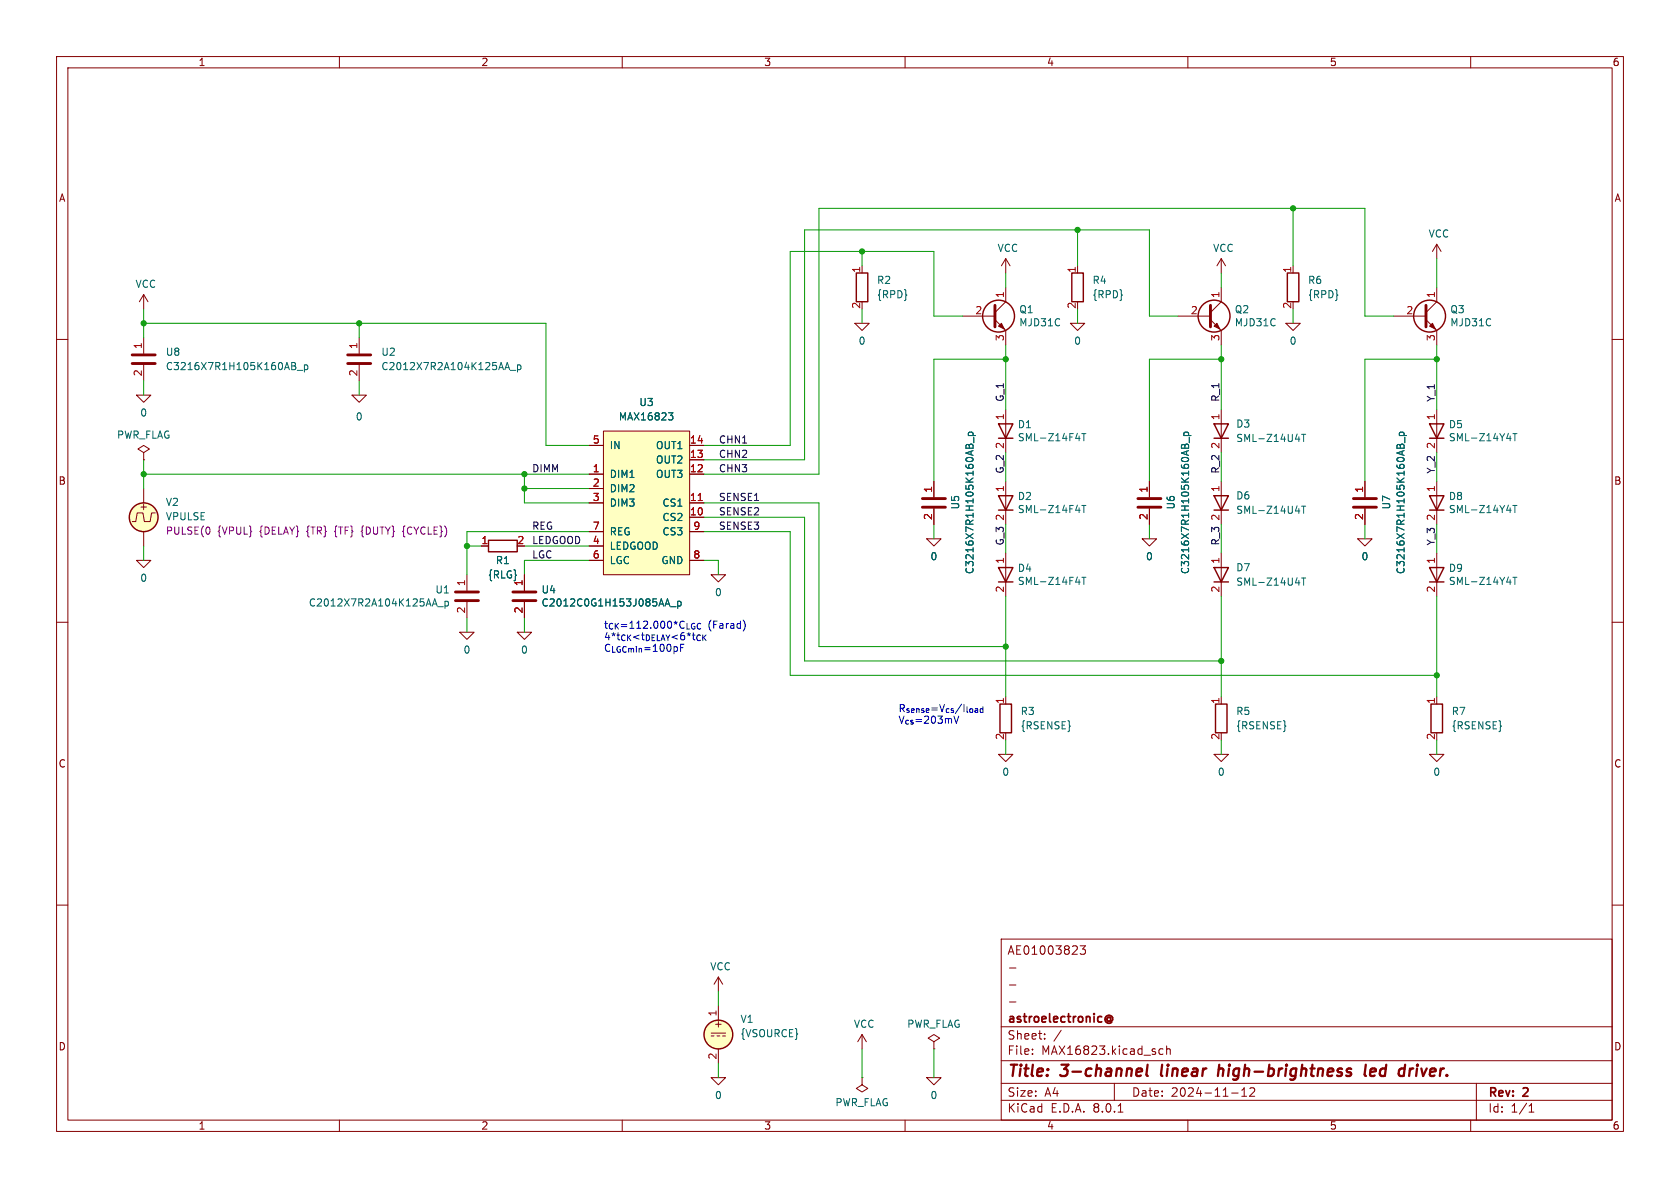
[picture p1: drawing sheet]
<svg xmlns="http://www.w3.org/2000/svg" width="297mm" height="210mm" viewBox="0 0 297 210" stroke-linecap="round" stroke-linejoin="round" font-family="sans-serif">
<g fill="none" stroke="#840000" stroke-width=".18">
<path d="M10 10h277v190h-277zM12 12h273v186h-273zM60 10v2M110 10v2M160 10v2M210 10v2M260 10v2M10 60h2M25.4 52.1v2.5M25.4 59.7v2.8M25.4 52.1l-.8 1.2M25.4 52.1l.8 1.2"/>
<path d="M63.5 59.7v2.8M151.1 57.2h2.6l-1.3 1.2zM152.4 47v1.3M170.2 55.9h5.7M175.9 56.5l1.9 1.9v2.6M177.8 45.7l-.8 1.3M177.8 45.7v2.6M177.8 50.8v2.5l-1.9 1.9M177.8 45.7l.8 1.3M189.2 57.2h2.6l-1.3 1.2zM190.5 47v1.3M208.3 55.9h5.7"/>
<path d="M214 56.5l1.9 1.9v2.6M215.9 50.8v2.5l-1.9 1.9M215.9 45.7v2.6M215.9 45.7l-.8 1.3M215.9 45.7l.8 1.3M227.3 57.2h2.6l-1.3 1.2zM228.6 47v1.3M246.4 55.9h5.7M252.1 56.5l1.9 1.9v2.6M254 43.2v2.5M254 50.8v2.5l-1.9 1.9M254 43.2l-.8 1.3"/>
<path d="M254 43.2l.8 1.3M285 60h2M24.1 69.9h2.6l-1.3 1.2zM25.4 64.5v2.8M62.2 69.9h2.6l-1.3 1.2zM63.5 64.5v2.8M177.8 72.4v7.6M215.9 72.4v7.6M254 72.4v7.6M24.1 99.1h2.6l-1.3 1.2zM25.4 80l1-.6-1-.7-1 .7 1 .6v1.3M25.4 81.3h.1"/>
<path d="M25.4 86.4v2.5M25.4 94v2.5M27.4 90.7h-.6l-.3 1.5h-1l-.2-1.5h-1l-.3 1.5h-.6M85.1 96.5h1.3M163.8 95.3h2.6l-1.3 1.2zM165.1 85.1v2.8M165.1 89.9v2.8M177.8 85.1v7.6M177.8 97.8v7.6M201.9 95.3h2.6l-1.3 1.2zM203.2 85.1v2.8M203.2 89.9v2.8"/>
<path d="M215.9 85.1v7.6M215.9 97.8v7.6M240 95.3h2.6l-1.3 1.2zM241.3 85.1v2.8M241.3 89.9v2.8M254 85.1v7.6M254 97.8v7.6M10 110h2M81.3 111.8h2.5l-1.3 1.2zM82.5 101.6v2.8M82.5 106.4v2.8M91.4 111.8h2.6l-1.3 1.2z"/>
<path d="M92.7 101.6v2.8M92.7 106.4v2.8M125.7 101.6h2.6l-1.3 1.3zM285 110h2M176.5 133.4h2.6l-1.3 1.2zM177.8 123.2v1.3M214.6 133.4h2.6l-1.3 1.2zM215.9 123.2v1.3M252.7 133.4h2.6l-1.3 1.2zM254 123.2v1.3M10 160h2M285 160h2"/>
<path d="M127 172.7l-.8 1.3M127 172.7v2.6M127 177.8v2.5M127 172.7l.8 1.3M177 166h108v32h-108zM178.5 177.1h1.1M178.5 174.1h1.1M178.5 171.1h1.1M191 167.2h.9l-.5 .6 .4 .1v.7l-.2 .1h-.4l-.2-.1M60 198v2M110 198v2M125.7 190.5h2.6l-1.3 1.3z"/>
<path d="M125.7 182.6h2.6M125.7 183.1h.5M126.7 183.1h.6M127 185.4v2.6M127.8 183.1h.5M152.4 190.5v1.3l1 .6-1 .6-1-.6 1-.6M152.4 190.5h.1M152.4 182.9l-.8 1.3M152.4 182.9v2.5M152.4 182.9l.8 1.3M160 198v2M163.8 190.5h2.6l-1.3 1.3z"/>
<path d="M165.1 184.2l1-.7-1-.6-1 .6 1 .7v1.2M165.1 185.4h.1M177 194.5h108M177 191.5h108M177 187.5h108M177 181.5h108M182.5 186.3v.1M182.5 185.5v.1M184.7 183.6v.1M184.7 182.8v.1M187.6 182.1l-1.3 2M197 191.5v3"/>
<path d="M197.7 196.6h.8M205.6 185.5l-.4-.1-.3 .3v.4l.1 .2h.6M206.2 185.5l.3-.1 .3 .1 .1 .9M206.2 184.9v1.5M210 198v2M217.7 193.2h1.2M219.5 193.8h.9M219.5 192.7l.5-.4v1.5M221.7 192.4v.5l-.8 .9h.9M260 198v2M261 191.5v6.5M270.3 196.6h.9"/>
<path d="M270.3 195.5l.4-.4v1.5"/>
</g>
<path d="M201.8 189l.1 .4-1 .1M202.9 188.2l-.2 1.7 .2 .3M205.5 188.2l-.2 1.9M215.6 188.2l-.3 2M216.2 189a.57 .57 0 0 0-.8 .1M216.3 189.2l-.1 1M241.5 188.2l-.3 1.7 .3 .3M243 188.9l-.6 .1-.2 .9 .2 .3 .6-.1M243.2 189.4l-1 .1M249.3 188.9l-.2 1.3M249.8 188.9l-.3 .1-.3 .3" fill="none" stroke="#840000" stroke-width=".4"/>
<path d="M195.6 179.7a.61 .61 0 0 1 .9-.1 .61 .61 0 0 1 0 .9l-.2-.1M196.3 180a.36 .36 0 0 0-.5-.1 .36 .36 0 0 0 0 .6 .36 .36 0 0 0 .5-.1M196.3 179.8v.6M195.6 180.7a.69 .69 0 0 0 1 0" fill="none" stroke="#840000" stroke-width=".3"/>
<g fill="none" stroke="#840000" stroke-width=".25">
<path d="M151.4 48.3h2v5h-2zM189.5 48.3h2v5h-2zM227.6 48.3h2v5h-2zM176.5 74.9h2.6l-1.3 2.6zM176.5 77.5h2.6M214.6 74.9h2.6l-1.3 2.6zM214.6 77.5h2.6M252.7 74.9h2.6l-1.3 2.6zM252.7 77.5h2.6M86.4 95.5h5v2h-5zM176.5 87.6h2.6l-1.3 2.6zM176.5 90.2h2.6"/>
<path d="M214.6 87.6h2.6l-1.3 2.6zM214.6 90.2h2.6M252.7 87.6h2.6l-1.3 2.6zM252.7 90.2h2.6M176.5 100.3h2.6l-1.3 2.6zM176.5 102.9h2.6M214.6 100.3h2.6l-1.3 2.6zM214.6 102.9h2.6M252.7 100.3h2.6l-1.3 2.6zM252.7 102.9h2.6M176.8 124.5h2v5h-2zM214.9 124.5h2v5h-2z"/>
<path d="M253 124.5h2v5h-2z"/>
<circle cx="176.5" cy="55.9" r="2.82"/>
<circle cx="214.6" cy="55.9" r="2.82"/>
<circle cx="252.7" cy="55.9" r="2.82"/>
<circle cx="25.4" cy="91.4" r="2.54"/>
<circle cx="127" cy="182.9" r="2.54"/>
</g>
<g fill="none" stroke="#006464" stroke-width=".18">
<path d="M52 64.1l.2 .2-.2 .4 .3 .2-.1 .3-.1 .1M52.5 65.5h1M53.8 64.5v1.3M53.8 64.6l.4-.1 .2 .2-.1 .6h-.5M89.7 64.1l.4 1.2M90.2 65.5h1M91.5 64.6l.4-.1 .2 .2-.1 .6h-.5M91.5 64.5v1.3M171.2 77h1.3M171.2 77v-.4l.2-.2 .6 .1v.5M172 78.7l-.1-.1-.3-.1-.2 .3-.3-.2-.3 .2M172.2 77.3v1"/>
<path d="M190.2 77.5h.7M191.3 76.7h.7M191.6 76.7v1.2M209.3 77h1.3M209.3 77v-.4l.2-.2 .6 .1v.5M210.1 78.7l-.1-.1-.3-.1-.2 .3-.3-.2-.3 .2M210.3 77.3v1M229 77.6h.8M230.1 76.8h.7M230.5 76.8v1.2M247.4 77h1.3M247.4 77v-.4l.2-.2 .6 .1v.5"/>
<path d="M248.2 78.7l-.1-.1-.3-.1-.2 .3-.3-.2-.3 .2M248.4 77.3v1M267.5 76.7h.7M267.8 76.7v1.2M190.2 90.2h.7M191.3 89.4h.7M191.6 89.4v1.2M229 90.3h.8M230.1 89.5h.7M230.5 89.5v1.2M267.5 89.4h.7M267.8 89.4v1.2"/>
<path d="M76.9 105.9l.4 1.2M77.4 107.3h1M78.7 106.3v1.3M78.7 106.3h.3l.3 .2-.1 .6h-.5M118 105.9l.4 1.2M118.5 107.3h1M119.8 106.3h.4l.2 .2-.1 .6h-.5M119.8 106.3v1.3M190.2 102.9h.7M191.3 102.1h.7M191.6 102.1v1.2M229 103h.8"/>
<path d="M230.1 102.2h.7M230.5 102.2v1.2M267.5 102.1h.7M267.8 102.1v1.2"/>
</g>
<g fill="none" stroke="#840000" stroke-width=".51">
<path d="M175.9 54v3.8M214 54v3.8M252.1 54v3.8M23.4 64.3h4M23.4 62.7h4M61.5 64.3h4M61.5 62.7h4M163.1 89.7h4M163.1 88.1h4M201.2 89.7h4M201.2 88.1h4M239.3 89.7h4"/>
<path d="M239.3 88.1h4M80.5 106.2h4.1M80.5 104.6h4.1M90.7 106.2h4M90.7 104.6h4"/>
</g>
<g fill="#ffffc2" stroke="#ffffc2" stroke-width=".18">
<circle cx="25.4" cy="91.4" r="2.54"/>
<circle cx="127" cy="182.9" r="2.54"/>
</g>
<path d="M64 93.8l-.1 .1 .1 .2M71.5 93l-.1 .2v.6l-.2 .1 .2 .2v.6l.1 .2" fill="none" stroke="#840084" stroke-width=".18"/>
<g fill="#840000" stroke="#840000" stroke-width=".18">
<path d="M214.6 57.7l.5-.5 .5 1z"/>
<path d="M176.5 57.7l.5-.5 .5 1z"/>
<path d="M252.7 57.7l.5-.5 .5 1z"/>
</g>
<path d="M106.7 76.2h15.2v25.4h-15.2z" fill="#ffffc2"/>
<g fill="none" stroke="#840000" stroke-width=".18">
<path d="M104.1 78.7h2.6M106.7 76.2h15.2v25.4h-15.2zM121.9 78.7h2.6M85.1 96.5h1.3M104.1 83.8h2.6M104.1 88.9h2.6M104.1 86.4h2.6M104.1 96.5h2.6M104.1 99.1h2.6M104.1 94h2.6M121.9 83.8h2.6M121.9 91.4h2.6"/>
<path d="M121.9 88.9h2.6M121.9 81.3h2.6M121.9 99.1h2.6M121.9 94h2.6M165.1 85.1v2.8M165.1 89.9v2.8M203.2 85.1v2.8M203.2 89.9v2.8M241.3 85.1v2.8M241.3 89.9v2.8M92.7 101.6v2.8M92.7 106.4v2.8"/>
</g>
<path d="M123.4 88.5h.8" fill="none" stroke="#a90000" stroke-width=".18"/>
<g fill="none" stroke="#006464" stroke-width=".18">
<path d="M118.2 73h.8l-.5 .5 .4 .1 .1 .4-.3 .2h-.3M171.2 77h1.3M171.2 77v-.4l.2-.2 .6 .1v.5M172 78.7l-.1-.1-.3-.1-.2 .3-.3-.2-.3 .2M172.2 77.3v1M209.3 77h1.3M209.3 77v-.4l.2-.2 .6 .1v.5M210.1 78.7l-.1-.1-.3-.1-.2 .3-.3-.2-.3 .2M210.3 77.3v1M247.4 77h1.3M247.4 77v-.4l.2-.2 .6 .1v.5M248.2 78.7l-.1-.1-.3-.1-.2 .3-.3-.2-.3 .2"/>
<path d="M248.4 77.3v1M118 105.9l.4 1.2M118.5 107.3h1M119.8 106.3v1.3M119.8 106.3h.4l.2 .2-.1 .6h-.5"/>
</g>
<path d="M131.4 109.6a1.46 1.46 0 0 1 0 2" fill="none" stroke="#0000c2" stroke-width=".18"/>
<g fill="none" stroke="#009600" stroke-width=".18">
<path d="M228.6 36.8v10.2M25.4 54.6v5.1M25.4 57.2h71.1v21.5h7.6M63.5 57.2v2.5M152.4 44.5v2.5M152.4 54.6v2.6M170.2 55.9h-5.1v-11.4h-25.4v34.2h-15.2M177.8 48.3v2.5M190.5 40.6v6.4M190.5 54.6v2.6M208.3 55.9h-5.1v-15.3h-61v40.7h-17.7M215.9 48.3v2.5"/>
<path d="M228.6 54.6v2.6M246.4 55.9h-5.1v-19.1h-96.5v47h-20.3M254 45.7v5.1M25.4 67.3v2.6M63.5 67.3v2.6M177.8 63.5h-12.7v21.6M177.8 61v11.4M215.9 63.5h-12.7v21.6M215.9 61v11.4M254 61v11.4M254 63.5h-12.7v21.6M25.4 81.3v5.1"/>
<path d="M25.4 96.5v2.6M25.4 83.8h78.7M82.5 96.5h2.6M92.7 83.8v5.1h11.4M92.7 96.5h11.4M92.7 86.4h11.4M104.1 99.1h-11.4v2.5M104.1 94h-21.6v7.6M124.5 94h15.2v25.4h114.3M124.5 91.4h17.7v25.4h73.7M124.5 88.9h20.3v25.4h33M124.5 99.1h2.5v2.5"/>
<path d="M165.1 92.7v2.6M177.8 80v5.1M177.8 92.7v5.1M203.2 92.7v2.6M215.9 80v5.1M215.9 92.7v5.1M241.3 92.7v2.6M254 80v5.1M254 92.7v5.1M82.5 109.2v2.6M92.7 109.2v2.6M177.8 105.4v17.8"/>
<path d="M215.9 105.4v17.8M254 105.4v17.8M177.8 130.8v2.6M215.9 130.8v2.6M254 130.8v2.6M127 175.3v2.5M127 188v2.5M152.4 185.4v5.1M165.1 185.4v5.1"/>
</g>
<g fill="#009600" stroke="#009600" stroke-width=".18">
<circle cx="25.4" cy="83.8" r=".46"/>
<circle cx="63.5" cy="57.2" r=".46"/>
<circle cx="25.4" cy="57.2" r=".46"/>
<circle cx="254" cy="119.4" r=".46"/>
<circle cx="215.9" cy="116.8" r=".46"/>
<circle cx="215.9" cy="63.5" r=".46"/>
<circle cx="254" cy="63.5" r=".46"/>
<circle cx="228.6" cy="36.8" r=".46"/>
<circle cx="152.4" cy="44.5" r=".46"/>
<circle cx="190.5" cy="40.6" r=".46"/>
<circle cx="177.8" cy="63.5" r=".46"/>
<circle cx="177.8" cy="114.3" r=".46"/>
<circle cx="82.5" cy="96.5" r=".46"/>
<circle cx="92.7" cy="83.8" r=".46"/>
<circle cx="92.7" cy="86.4" r=".46"/>
</g>
<g font-size="2.8" fill="#840000">
<text x="178" y="190.9">Title:</text>
<text x="187.7" y="190.9">3-channel</text>
<text x="206.1" y="190.9">linear</text>
<text x="217" y="190.9">high-brightness</text>
<text x="243.7" y="190.9">led</text>
<text x="250.6" y="190.9">driver.</text>
</g>
<g font-size="2.1" fill="#840000">
<text x="178" y="169">AE01003823</text>
<text x="178" y="184">Sheet:</text>
<text x="178" y="181.2">astroelectronic@</text>
<text x="178" y="186.7">File:</text>
<text x="184.1" y="186.7">MAX16823.kicad_sch</text>
<text x="178" y="196.9">KiCad</text>
<text x="178" y="194.1">Size:</text>
<text x="184.7" y="194.1">A4</text>
<text x="185.7" y="196.9">E.D.A.</text>
<text x="193.3" y="196.9">8.0.1</text>
<text x="200" y="194.1">Date:</text>
<text x="207" y="194.1">2024-11-12</text>
<text x="263" y="194.3">Rev:</text>
<text x="263" y="196.9">Id:</text>
<text x="267.1" y="196.9">1/1</text>
<text x="269.4" y="194.3">2</text>
</g>
<g font-size="1.8" fill="#840000">
<text x="35" y="11.9">1</text>
<text x="85" y="11.9">2</text>
<text x="135" y="11.9">3</text>
<text x="185" y="11.9">4</text>
<text x="235" y="11.9">5</text>
<text x="285" y="11.9">6</text>
<text x="10.3" y="35.9">A</text>
<text x="285.3" y="35.9">A</text>
<text x="10.3" y="85.9">B</text>
<text x="285.3" y="85.9">B</text>
<text x="24.5" y="90.4">+</text>
<text x="10.3" y="135.9">C</text>
<text x="285.3" y="135.9">C</text>
<text x="10.3" y="185.9">D</text>
<text x="126.1" y="181.8">+</text>
<text x="285.3" y="185.9">D</text>
<text x="35" y="199.9">1</text>
<text x="85" y="199.9">2</text>
<text x="135" y="199.9">3</text>
<text x="185" y="199.9">4</text>
<text x="235" y="199.9">5</text>
<text x="285" y="199.9">6</text>
</g>
<g font-size="1.8" fill="#006464">
<text x="176.3" y="44.7">VCC</text>
<text x="214.4" y="44.7">VCC</text>
<text x="252.5" y="42.2">VCC</text>
<text x="23.9" y="51.1">VCC</text>
<text x="154.9" y="50.4">R2</text>
<text x="154.9" y="52.9">{RPD}</text>
<text x="193" y="50.4">R4</text>
<text x="193" y="52.9">{RPD}</text>
<text x="231.1" y="50.4">R6</text>
<text x="231.1" y="52.9">{RPD}</text>
<text x="180.1" y="55.6">Q1</text>
<text x="180.1" y="57.9">MJD31C</text>
<text x="218.2" y="55.6">Q2</text>
<text x="218.2" y="57.9">MJD31C</text>
<text x="256.3" y="55.6">Q3</text>
<text x="256.3" y="57.9">MJD31C</text>
<text x="29.2" y="63.1">U8</text>
<text x="29.2" y="65.6">C3216X7R1H105K160AB_p</text>
<text x="67.3" y="65.6">C2012X7R2A104K125AA_p</text>
<text x="67.3" y="63.1">U2</text>
<text x="151.7" y="61.1">0</text>
<text x="189.8" y="61.1">0</text>
<text x="227.9" y="61.1">0</text>
<text x="112.9" y="72">U3</text>
<text x="20.6" y="77.7">PWR_FLAG</text>
<text x="24.7" y="73.8">0</text>
<text x="62.8" y="74.5">0</text>
<text x="109.3" y="74.5">MAX16823</text>
<text x="179.8" y="75.9">D1</text>
<text x="218.4" y="75.8">D3</text>
<text x="256" y="75.9">D5</text>
<text x="107.7" y="79.6">IN</text>
<text x="115.9" y="82.1">OUT2</text>
<text x="115.9" y="79.6">OUT1</text>
<text x="179.8" y="78.2">SML-Z14F4T</text>
<text x="218.4" y="78.3">SML-Z14U4T</text>
<text x="256" y="78.2">SML-Z14Y4T</text>
<text x="29.2" y="89.6">V2</text>
<text x="107.7" y="84.7">DIM1</text>
<text x="107.7" y="87.2">DIM2</text>
<text x="107.7" y="89.8">DIM3</text>
<text x="115.9" y="84.7">OUT3</text>
<text x="117" y="89.8">CS1</text>
<text x="179.8" y="88.6">D2</text>
<text x="218.4" y="88.5">D6</text>
<text x="256" y="88.6">D8</text>
<text x="29.2" y="92.2">VPULSE</text>
<text x="107.7" y="94.8">REG</text>
<text x="117" y="92.3">CS2</text>
<text x="117" y="94.8">CS3</text>
<text x="169.8" y="90.2" transform="rotate(-90 169.8 90.2)">U5</text>
<text x="179.8" y="90.9">SML-Z14F4T</text>
<text x="207.9" y="90.2" transform="rotate(-90 207.9 90.2)">U6</text>
<text x="218.4" y="91">SML-Z14U4T</text>
<text x="246" y="90.2" transform="rotate(-90 246 90.2)">U7</text>
<text x="256" y="90.9">SML-Z14Y4T</text>
<text x="87.6" y="99.9">R1</text>
<text x="107.7" y="97.4">LEDGOOD</text>
<text x="107.7" y="99.9">LGC</text>
<text x="116.8" y="99.9">GND</text>
<text x="164.4" y="99.2">0</text>
<text x="172.3" y="101.6" transform="rotate(-90 172.3 101.6)">C3216X7R1H105K160AB_p</text>
<text x="179.8" y="101.3">D4</text>
<text x="202.5" y="99.2">0</text>
<text x="210.4" y="101.6" transform="rotate(-90 210.4 101.6)">C3216X7R1H105K160AB_p</text>
<text x="218.4" y="101.2">D7</text>
<text x="240.6" y="99.2">0</text>
<text x="248.5" y="101.6" transform="rotate(-90 248.5 101.6)">C3216X7R1H105K160AB_p</text>
<text x="256" y="101.3">D9</text>
<text x="24.7" y="103">0</text>
<text x="54.5" y="107.4">C2012X7R2A104K125AA_p</text>
<text x="76.9" y="105.1">U1</text>
<text x="86.2" y="102.5">{RLG}</text>
<text x="95.6" y="107.4">C2012C0G1H153J085AA_p</text>
<text x="95.6" y="105.1">U4</text>
<text x="126.3" y="105.6">0</text>
<text x="179.8" y="103.6">SML-Z14F4T</text>
<text x="218.4" y="103.7">SML-Z14U4T</text>
<text x="256" y="103.6">SML-Z14Y4T</text>
<text x="81.8" y="115.7">0</text>
<text x="92" y="115.7">0</text>
<text x="180.3" y="126.6">R3</text>
<text x="180.3" y="129.1">{RSENSE}</text>
<text x="218.4" y="126.6">R5</text>
<text x="218.4" y="129.1">{RSENSE}</text>
<text x="256.6" y="126.6">R7</text>
<text x="256.6" y="129.1">{RSENSE}</text>
<text x="177.1" y="137.3">0</text>
<text x="215.2" y="137.3">0</text>
<text x="253.3" y="137.3">0</text>
<text x="125.5" y="171.7">VCC</text>
<text x="130.8" y="181">V1</text>
<text x="130.8" y="183.6">{VSOURCE}</text>
<text x="150.9" y="181.9">VCC</text>
<text x="160.3" y="181.9">PWR_FLAG</text>
<text x="126.3" y="194.5">0</text>
<text x="147.6" y="195.8">PWR_FLAG</text>
<text x="164.4" y="194.5">0</text>
</g>
<g font-size="1.8" fill="#a90000">
<text x="152.1" y="48.3" transform="rotate(-90 152.1 48.3)">1</text>
<text x="177.5" y="52.8" transform="rotate(-90 177.5 52.8)">1</text>
<text x="190.2" y="48.3" transform="rotate(-90 190.2 48.3)">1</text>
<text x="215.6" y="52.8" transform="rotate(-90 215.6 52.8)">1</text>
<text x="228.3" y="48.3" transform="rotate(-90 228.3 48.3)">1</text>
<text x="253.7" y="52.8" transform="rotate(-90 253.7 52.8)">1</text>
<text x="152.1" y="54.7" transform="rotate(-90 152.1 54.7)">2</text>
<text x="172.3" y="55.6">2</text>
<text x="190.2" y="54.7" transform="rotate(-90 190.2 54.7)">2</text>
<text x="210.4" y="55.6">2</text>
<text x="228.3" y="54.7" transform="rotate(-90 228.3 54.7)">2</text>
<text x="248.5" y="55.6">2</text>
<text x="25.1" y="61.8" transform="rotate(-90 25.1 61.8)">1</text>
<text x="63.2" y="61.8" transform="rotate(-90 63.2 61.8)">1</text>
<text x="177.5" y="60.4" transform="rotate(-90 177.5 60.4)">3</text>
<text x="215.6" y="60.4" transform="rotate(-90 215.6 60.4)">3</text>
<text x="253.7" y="60.4" transform="rotate(-90 253.7 60.4)">3</text>
<text x="25.1" y="66.6" transform="rotate(-90 25.1 66.6)">2</text>
<text x="63.2" y="66.6" transform="rotate(-90 63.2 66.6)">2</text>
<text x="177.5" y="74.4" transform="rotate(-90 177.5 74.4)">1</text>
<text x="215.6" y="74.4" transform="rotate(-90 215.6 74.4)">1</text>
<text x="253.7" y="74.4" transform="rotate(-90 253.7 74.4)">1</text>
<text x="104.7" y="83.6">1</text>
<text x="104.7" y="78.5">5</text>
<text x="121.9" y="83.6">12</text>
<text x="121.9" y="81">13</text>
<text x="121.9" y="78.5">14</text>
<text x="177.5" y="79.4" transform="rotate(-90 177.5 79.4)">2</text>
<text x="215.6" y="79.4" transform="rotate(-90 215.6 79.4)">2</text>
<text x="253.7" y="79.4" transform="rotate(-90 253.7 79.4)">2</text>
<text x="104.7" y="86.1">2</text>
<text x="104.7" y="88.6">3</text>
<text x="121.9" y="88.6">11</text>
<text x="164.8" y="87.2" transform="rotate(-90 164.8 87.2)">1</text>
<text x="177.5" y="87.1" transform="rotate(-90 177.5 87.1)">1</text>
<text x="202.9" y="87.2" transform="rotate(-90 202.9 87.2)">1</text>
<text x="215.6" y="87.1" transform="rotate(-90 215.6 87.1)">1</text>
<text x="241" y="87.2" transform="rotate(-90 241 87.2)">1</text>
<text x="253.7" y="87.1" transform="rotate(-90 253.7 87.1)">1</text>
<text x="104.7" y="93.7">7</text>
<text x="121.9" y="91.2">10</text>
<text x="122.5" y="93.7">9</text>
<text x="164.8" y="92" transform="rotate(-90 164.8 92)">2</text>
<text x="177.5" y="92.1" transform="rotate(-90 177.5 92.1)">2</text>
<text x="202.9" y="92" transform="rotate(-90 202.9 92)">2</text>
<text x="215.6" y="92.1" transform="rotate(-90 215.6 92.1)">2</text>
<text x="241" y="92" transform="rotate(-90 241 92)">2</text>
<text x="253.7" y="92.1" transform="rotate(-90 253.7 92.1)">2</text>
<text x="85" y="96.3">1</text>
<text x="91.4" y="96.3">2</text>
<text x="104.7" y="96.3">4</text>
<text x="104.7" y="98.8">6</text>
<text x="122.5" y="98.8">8</text>
<text x="177.5" y="99.8" transform="rotate(-90 177.5 99.8)">1</text>
<text x="215.6" y="99.8" transform="rotate(-90 215.6 99.8)">1</text>
<text x="253.7" y="99.8" transform="rotate(-90 253.7 99.8)">1</text>
<text x="82.3" y="103.7" transform="rotate(-90 82.3 103.7)">1</text>
<text x="92.5" y="103.7" transform="rotate(-90 92.5 103.7)">1</text>
<text x="177.5" y="104.8" transform="rotate(-90 177.5 104.8)">2</text>
<text x="215.6" y="104.8" transform="rotate(-90 215.6 104.8)">2</text>
<text x="253.7" y="104.8" transform="rotate(-90 253.7 104.8)">2</text>
<text x="82.3" y="108.5" transform="rotate(-90 82.3 108.5)">2</text>
<text x="92.5" y="108.5" transform="rotate(-90 92.5 108.5)">2</text>
<text x="177.5" y="124.5" transform="rotate(-90 177.5 124.5)">1</text>
<text x="215.6" y="124.5" transform="rotate(-90 215.6 124.5)">1</text>
<text x="253.7" y="124.5" transform="rotate(-90 253.7 124.5)">1</text>
<text x="177.5" y="130.9" transform="rotate(-90 177.5 130.9)">2</text>
<text x="215.6" y="130.9" transform="rotate(-90 215.6 130.9)">2</text>
<text x="253.7" y="130.9" transform="rotate(-90 253.7 130.9)">2</text>
<text x="126.7" y="179.8" transform="rotate(-90 126.7 179.8)">1</text>
<text x="126.7" y="187.4" transform="rotate(-90 126.7 187.4)">2</text>
</g>
<g font-size="1.8" fill="#0f0f0f">
<text x="177.5" y="71.1" transform="rotate(-90 177.5 71.1)">G_1</text>
<text x="215.6" y="71.1" transform="rotate(-90 215.6 71.1)">R_1</text>
<text x="253.7" y="71.1" transform="rotate(-90 253.7 71.1)">Y_1</text>
<text x="94" y="83.6">DIMM</text>
<text x="127" y="81">CHN2</text>
<text x="127" y="78.5">CHN1</text>
<text x="127" y="83.6">CHN3</text>
<text x="177.5" y="83.8" transform="rotate(-90 177.5 83.8)">G_2</text>
<text x="215.6" y="83.8" transform="rotate(-90 215.6 83.8)">R_2</text>
<text x="253.7" y="83.8" transform="rotate(-90 253.7 83.8)">Y_2</text>
<text x="127" y="88.6">SENSE1</text>
<text x="94" y="93.7">REG</text>
<text x="127" y="91.2">SENSE2</text>
<text x="127" y="93.7">SENSE3</text>
<text x="94" y="96.3">LEDGOOD</text>
<text x="94" y="98.8">LGC</text>
<text x="177.5" y="96.5" transform="rotate(-90 177.5 96.5)">G_3</text>
<text x="215.6" y="96.5" transform="rotate(-90 215.6 96.5)">R_3</text>
<text x="253.7" y="96.5" transform="rotate(-90 253.7 96.5)">Y_3</text>
</g>
<g font-size="1.8" fill="#840084">
<text x="29.2" y="94.7">PULSE(0</text>
<text x="38.4" y="94.7">{VPUL}</text>
<text x="46" y="94.7">{DELAY}</text>
<text x="54.5" y="94.7">{TR}</text>
<text x="59.6" y="94.7">{TF}</text>
<text x="64.5" y="94.7">{DUTY}</text>
<text x="72" y="94.7">{CYCLE})</text>
</g>
<g font-size="1.8" fill="#0000c2">
<text x="106.7" y="111.2">t_{CK}=112.000*C_{LGC}</text>
<text x="106.7" y="113.3">4*t_{CK}&lt;t_{DELAY}&lt;6*t_{CK}</text>
<text x="125.1" y="111.2">(Farad)</text>
<text x="106.7" y="115.3">C_{LGCmin}=100pF</text>
<text x="158.7" y="126">R_{sense}=V_{cs}/I_{load}</text>
<text x="158.7" y="128">V_{cs}=203mV</text>
</g>
</svg>
